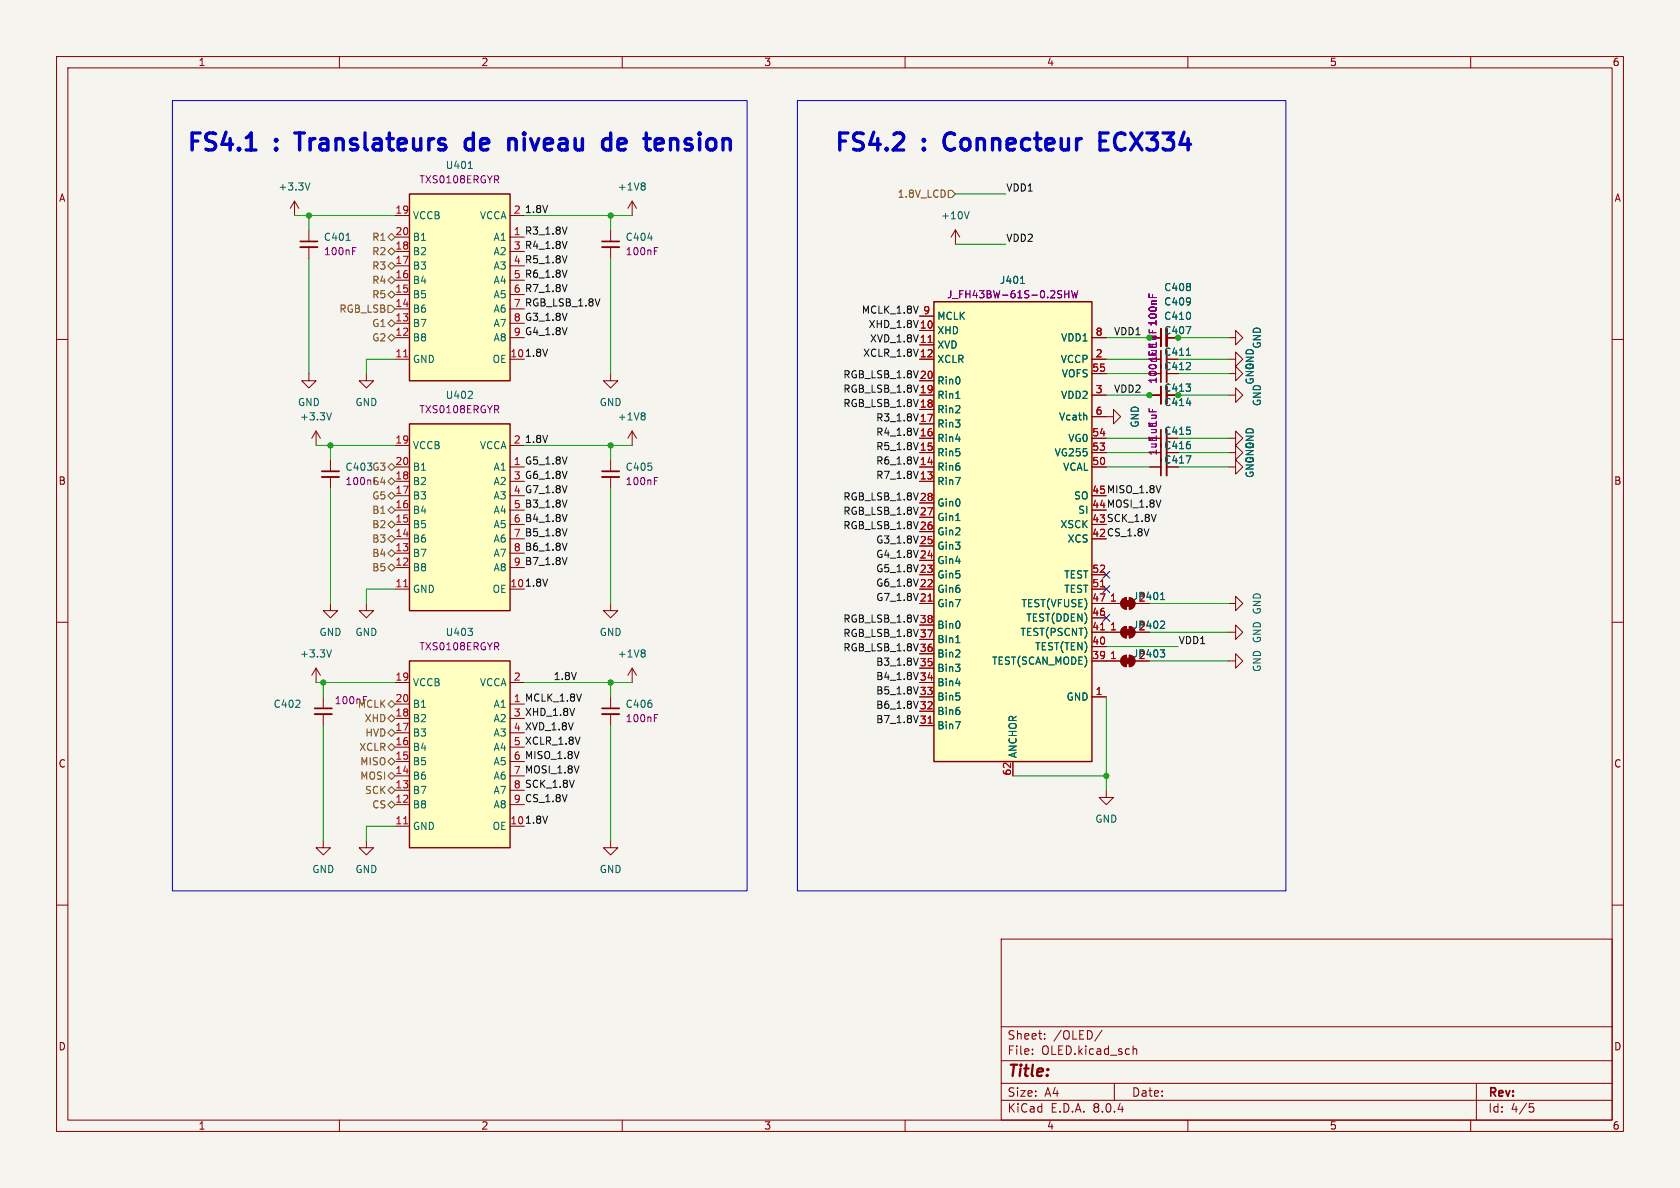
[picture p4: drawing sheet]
<svg xmlns="http://www.w3.org/2000/svg" width="297mm" height="210mm" viewBox="0 0 297 210" stroke-linecap="round" stroke-linejoin="round" font-family="sans-serif">
<path d="M0 0h297v210h-297z" fill="#f5f4ef" stroke="#f5f4ef" stroke-width=".18"/>
<g fill="none" stroke="#840000" stroke-width=".18">
<path d="M10 10h277v190h-277zM12 12h273v186h-273zM60 10v2M110 10v2M160 10v2M210 10v2M260 10v2M10 60h2M217.2 59.7h1.2v-1.3l1.3 1.3-1.3 1.3v-1.3M285 60h2M54.6 66v1.3h1.3l-1.3 1.3-1.3-1.3h1.3M55.9 76.2v2.5"/>
<path d="M55.9 76.2l-.8 1.3M55.9 76.2l.7 1.3M64.8 66v1.3h1.2l-1.2 1.3-1.3-1.3h1.3M195.6 73.7h1.2v-1.3l1.3 1.3-1.3 1.2v-1.2M203.2 69.9h2M217.2 63.5h1.2v-1.3l1.3 1.3-1.3 1.3v-1.3M217.2 69.9h1.2v-1.3l1.3 1.3-1.3 1.2v-1.2M217.2 77.5h1.2v-1.3l1.3 1.3-1.3 1.2v-1.2M58.4 81.3v2M58.4 84.3v2.1M203.2 82.6h2M217.2 80h1.2v-1.3l1.3 1.3-1.3 1.3v-1.3"/>
<path d="M217.2 82.6h1.2v-1.3l1.3 1.3-1.3 1.2v-1.2M10 110h2M55.9 118.1l-.8 1.3M55.9 118.1v2.6M55.9 118.1l.7 1.3M58.4 106.7v1.3h1.3l-1.3 1.2-1.3-1.2h1.3M195.6 106.7h2.5M195.6 116.8h2.5M195.6 111.8h2.5M198.4 106l.7-.3v2a1.02 1.02 0 0 1-.9-.6 1.02 1.02 0 0 1 .2-1.1zM198.4 116.1l.7-.3v2.1a1.02 1.02 0 0 1-.9-.7 1.02 1.02 0 0 1 .2-1.1zM198.4 111l.7-.3v2.1a1.02 1.02 0 0 1-.9-.7 1.02 1.02 0 0 1 .2-1.1z"/>
<path d="M199.6 105.7a1.02 1.02 0 0 1 1.1 1 1.02 1.02 0 0 1-1.1 1zM199.6 115.8a1.02 1.02 0 0 1 1.1 1 1.02 1.02 0 0 1-1.1 1.1zM199.6 110.7a1.02 1.02 0 0 1 1.1 1.1 1.02 1.02 0 0 1-1.1 1zM217.2 106.7h1.2v-1.3l1.3 1.3-1.3 1.3v-1.3M217.2 111.8h1.2v-1.3l1.3 1.3-1.3 1.2v-1.2M285 110h2M57.1 123.2v2M57.1 126.2v2.1M10 160h2M57.1 148.6v1.3h1.3l-1.3 1.2-1.2-1.2h1.2M285 160h2M177 166h108v32h-108z"/>
<path d="M60 198v2M110 198v2M160 198v2M177 194.5h108M177 191.5h108M177 187.5h108M177 181.5h108M182.5 186.3v.1M182.5 185.5v.1M184.7 183.6v.1M184.7 182.8v.1M194.8 182.1l-1.3 2"/>
<path d="M197 191.5v3M200.3 184.9v1.5M200.3 185.5l.2-.1 .4 .1 .1 .9M210 198v2M260 198v2M261 191.5v6.5M270.4 195.1h.7M270.5 195.7h.4l.3 .3-.2 .5-.5 .1"/>
</g>
<path d="M206.2 58.2v3M206.2 62v5.6M206.2 68.3v3.1M206.2 75.9v8.2M56.9 84.3h3M55.6 126.2h3.1" fill="none" stroke="#840000" stroke-width=".33"/>
<path d="M205.2 58.2v3M205.2 62v5.6M205.2 68.3v3.1M205.2 75.9v8.2M56.9 83.3h3M55.6 125.2h3.1" fill="none" stroke="#840000" stroke-width=".3"/>
<path d="M203.1 52v.6M203.7 52.2v.4M64.2 123.1h.7" fill="none" stroke="#840084" stroke-width=".18"/>
<path d="M58.6 73l-.4 1.2M209.7 71.3h.8M209.7 62.8h.8M209.7 80.6h.8l-.5 1.3M58.6 114.9l-.4 1.2M205.1 114.9h.8l-.4 .5M205.2 106h.7M205.4 104.9l.1-.2v1.3M205.6 115.4l.3 .2v.3l-.3 .2M205.6 109.8l.3 .2-.1 .3-.7 .8h.8" fill="none" stroke="#006464" stroke-width=".18"/>
<g fill="#840000" stroke="#840000" stroke-width=".18">
<path d="M198.9 106.2h1v1h-1z"/>
<path d="M198.4 106l.7-.3v2a1.02 1.02 0 0 1-.9-.6 1.02 1.02 0 0 1 .2-1.1z"/>
<path d="M199.6 105.7a1.02 1.02 0 0 1 1.1 1 1.02 1.02 0 0 1-1.1 1z"/>
<path d="M198.9 116.3h1v1h-1z"/>
<path d="M198.4 116.1l.7-.3v2.1a1.02 1.02 0 0 1-.9-.7 1.02 1.02 0 0 1 .2-1.1z"/>
<path d="M199.6 115.8a1.02 1.02 0 0 1 1.1 1 1.02 1.02 0 0 1-1.1 1.1z"/>
<path d="M198.9 111.3h1v1h-1z"/>
<path d="M198.4 111l.7-.3v2.1a1.02 1.02 0 0 1-.9-.7 1.02 1.02 0 0 1 .2-1.1z"/>
<path d="M199.6 110.7a1.02 1.02 0 0 1 1.1 1.1 1.02 1.02 0 0 1-1.1 1z"/>
</g>
<path d="M72.4 74.9h17.8v33.1h-17.8z" fill="#ffffc2"/>
<path d="M72.4 74.9h17.8v33.1h-17.8z" fill="none" stroke="#840000" stroke-width=".25"/>
<g fill="none" stroke="#840000" stroke-width=".18">
<path d="M111.8 35.6v2.5M111.8 35.6l-.8 1.2M111.8 35.6l.7 1.2M107.9 40.6v2.1M107.9 43.7v2M69.8 78.7h2.6M90.2 78.7h2.5M107.9 66v1.3h1.3l-1.3 1.3-1.2-1.3h1.2M111.8 76.2v2.5M111.8 76.2l-.8 1.3M111.8 76.2l.7 1.3M69.8 82.6h2.6"/>
<path d="M69.8 97.8h2.6M69.8 95.3h2.6M69.8 92.7h2.6M69.8 90.2h2.6M69.8 87.6h2.6M69.8 85.1h2.6M90.2 82.6h2.5M90.2 97.8h2.5M90.2 95.3h2.5M90.2 92.7h2.5M90.2 90.2h2.5M90.2 85.1h2.5"/>
<path d="M107.9 81.3v2M107.9 84.3v2.1M69.8 104.1h2.6M69.8 100.3h2.6M90.2 104.1h2.5M90.2 100.3h2.5M111.8 118.1l-.8 1.3M111.8 118.1v2.6M111.8 118.1l.7 1.3M107.9 123.2v2M107.9 126.2v2.1"/>
</g>
<path d="M71.4 103.7h.7" fill="none" stroke="#a90000" stroke-width=".18"/>
<path d="M113.8 32.3l.3 .3-.3 .3 .3 .2v.3l-.3 .2M114.5 42.1h.8M82.7 70.4h.8M83.5 69.3v.4M113.8 73l.3 .2-.3 .3 .3 .3v.2l-.3 .2M113.8 114.9l.3 .2-.3 .3 .3 .3v.2l-.3 .2" fill="none" stroke="#006464" stroke-width=".18"/>
<path d="M106.4 43.7h3.1M106.4 84.3h3.1M106.4 126.2h3.1" fill="none" stroke="#840000" stroke-width=".33"/>
<path d="M106.4 42.7h3.1M106.4 83.3h3.1M106.4 125.2h3.1" fill="none" stroke="#840000" stroke-width=".3"/>
<path d="M115.7 44.4h.4M115.7 43.8h.6M115.7 85h.4M115.7 84.4h.6M115.7 126.9h.4M115.7 126.3h.6" fill="none" stroke="#840084" stroke-width=".18"/>
<path d="M72.4 34.3h17.8v33h-17.8z" fill="#ffffc2"/>
<path d="M72.4 34.3h17.8v33h-17.8z" fill="none" stroke="#840000" stroke-width=".25"/>
<g fill="none" stroke="#840000" stroke-width=".18">
<path d="M52.1 35.6l-.8 1.2M52.1 35.6v2.5M52.1 35.6l.7 1.2M69.8 38.1h2.6M90.2 38.1h2.5M54.6 40.6v2.1M54.6 43.7v2M69.8 41.9h2.6M69.8 59.7h2.6M69.8 57.2h2.6M69.8 54.6h2.6M69.8 52.1h2.6"/>
<path d="M69.8 49.5h2.6M69.8 47h2.6M69.8 44.5h2.6M90.2 41.9h2.5M90.2 59.7h2.5M90.2 57.2h2.5M90.2 54.6h2.5M90.2 52.1h2.5M90.2 49.5h2.5M90.2 44.5h2.5M69.8 63.5h2.6M90.2 63.5h2.5"/>
</g>
<path d="M71.4 63.1h.7" fill="none" stroke="#a90000" stroke-width=".18"/>
<path d="M54.8 32.3l-.4 1.3M82.8 29.8h.7M61.2 42.5h.7" fill="none" stroke="#006464" stroke-width=".18"/>
<path d="M53.1 43.7h3" fill="none" stroke="#840000" stroke-width=".33"/>
<path d="M53.1 42.7h3" fill="none" stroke="#840000" stroke-width=".3"/>
<path d="M62.3 44.4h.5M62.3 43.8h.6" fill="none" stroke="#840084" stroke-width=".18"/>
<path d="M72.4 116.8h17.8v33.1h-17.8z" fill="#ffffc2"/>
<path d="M72.4 116.8h17.8v33.1h-17.8z" fill="none" stroke="#840000" stroke-width=".25"/>
<g fill="none" stroke="#840000" stroke-width=".18">
<path d="M64.8 106.7v1.3h1.2l-1.2 1.2-1.3-1.2h1.3M107.9 106.7v1.3h1.3l-1.3 1.2-1.2-1.2h1.2M217.2 116.8h1.2v-1.2l1.3 1.2-1.3 1.3v-1.3M69.8 124.5h2.6M69.8 139.7h2.6M69.8 137.2h2.6M69.8 134.6h2.6M69.8 132.1h2.6M69.8 129.5h2.6M69.8 127h2.6M69.8 120.7h2.6M90.2 124.5h2.5"/>
<path d="M90.2 139.7h2.5M90.2 137.2h2.5M90.2 134.6h2.5M90.2 132.1h2.5M90.2 127h2.5M90.2 120.7h2.5M195.6 139.7v1.3h1.2l-1.2 1.2-1.3-1.2h1.3M64.8 148.6v1.3h1.2l-1.2 1.2-1.3-1.2h1.3M69.8 146.1h2.6M69.8 142.2h2.6M90.2 146.1h2.5M90.2 142.2h2.5"/>
<path d="M107.9 148.6v1.3h1.3l-1.3 1.2-1.2-1.2h1.2"/>
</g>
<path d="M71.4 145.6h.7" fill="none" stroke="#a90000" stroke-width=".18"/>
<path d="M82.7 111.1h.8l-.4 .5M83.5 111.7v.5" fill="none" stroke="#006464" stroke-width=".18"/>
<path d="M165.1 53.3h27.9v81.3h-27.9z" fill="#ffffc2"/>
<path d="M165.1 53.3h27.9v81.3h-27.9z" fill="none" stroke="#840000" stroke-width=".25"/>
<g fill="none" stroke="#840000" stroke-width=".18">
<path d="M162.6 58.4h2.5M162.6 55.9h2.5M168.9 40.6l-.8 1.3M168.9 40.6v2.6M168.9 40.6l.8 1.3M193 59.7h2.6M162.6 61h2.5M162.6 63.5h2.5M162.6 77.5h2.5M162.6 74.9h2.5M162.6 72.4h2.5M162.6 69.9h2.5"/>
<path d="M162.6 67.3h2.5M193 63.5h2.6M193 77.5h2.6M193 69.9h2.6M193 66h2.6M193 73.7h2.6M203.2 69.9h2M217.2 66h1.2v-1.2l1.3 1.2-1.3 1.3v-1.3M162.6 85.1h2.5M162.6 82.6h2.5M162.6 80h2.5M162.6 99.1h2.5"/>
<path d="M162.6 96.5h2.5M162.6 94h2.5M162.6 91.4h2.5M162.6 88.9h2.5M193 82.6h2.6M193 80h2.6M203.2 82.6h2M162.6 106.7h2.5M162.6 104.1h2.5M162.6 101.6h2.5M162.6 118.1h2.5M162.6 115.6h2.5"/>
<path d="M162.6 113h2.5M162.6 110.5h2.5M193 106.7h5.1M193 104.1h2.6M193 101.6h2.6M193 116.8h5.1M193 114.3h2.6M193 111.8h5.1M193 109.2h2.6M162.6 123.2h2.5M162.6 128.3h2.5M162.6 125.7h2.5"/>
<path d="M162.6 120.7h2.5M179.1 134.6v2.6M193 123.2h2.6"/>
</g>
<path d="M164.1 60.5h.7M164.1 106.3h.7M194.6 111.3h.7M194.6 103.7h.7M164.1 127.9h.7" fill="none" stroke="#a90000" stroke-width=".18"/>
<g fill="none" stroke="#006464" stroke-width=".18">
<path d="M171.3 37.4l-.4 1.3M180.4 50.1h.7M209.7 57.7h.8l-.5 1.3M169 70.4h.7M209.7 62.8h.8M209.7 71.3h.8M169 92h.7M209.7 80.6h.8l-.5 1.3M168.9 116.1h.8M169 113.6h.7M169.6 110v.8M169.6 115v.4"/>
<path d="M205.1 114.9h.8l-.4 .5M205.2 106h.7M205.4 104.9l.1-.2v1.3M205.6 109.8l.3 .2-.1 .3-.7 .8h.8M205.6 115.4l.3 .2v.3l-.3 .2M168.9 127.6h.9l-.6 1.2M169 120.8h.8M169.6 125.6v.6M169.6 123.1v.5"/>
</g>
<path d="M188.2 51.4v1.2M188.2 52h.8M189 51.4v1.2M189.4 51.4l.3 1.2 .3-.9 .2 .9 .3-1.2M203.1 52v.6M203.7 52.2v.4" fill="none" stroke="#840084" stroke-width=".18"/>
<path d="M206.2 58.2v3" fill="none" stroke="#840000" stroke-width=".33"/>
<path d="M205.2 58.2v3" fill="none" stroke="#840000" stroke-width=".3"/>
<g fill="none" stroke="#725600" stroke-width=".18">
<path d="M167.6 33.7h.7l.6 .6-.6 .6h-.7zM68.6 59.7l.6-.6 .6 .6-.6 .6zM68.6 47l.6-.6 .6 .6-.6 .6zM68.6 49.5l.6-.6 .6 .6-.6 .7zM68.6 44.5l.6-.7 .6 .7-.6 .6zM68.6 57.2l.6-.7 .6 .7-.6 .6zM68.6 54h.6l.6 .6-.6 .6h-.6zM68.6 41.9l.6-.6 .6 .6-.6 .6zM69.2 51.4l.6 .7-.6 .6-.6-.6zM68.6 97.8l.6-.6 .6 .6-.6 .6zM68.6 85.1l.6-.6 .6 .6-.6 .6zM68.6 87.6l.6-.6 .6 .6-.6 .7z"/>
<path d="M68.6 82.6l.6-.7 .6 .7-.6 .6zM68.6 90.2l.6-.7 .6 .7-.6 .6zM68.6 92.7l.6-.6 .6 .6-.6 .6zM68.6 95.3l.6-.7 .6 .7-.6 .6zM68.6 100.3l.6-.6 .6 .6-.6 .7zM68.6 124.5l.6-.7 .6 .7-.6 .6zM68.6 129.5l.6-.6 .6 .6-.6 .7zM68.6 134.6l.6-.6 .6 .6-.6 .7zM68.6 127l.6-.6 .6 .6-.6 .6zM68.6 137.2l.6-.7 .6 .7-.6 .6zM68.6 139.7l.6-.6 .6 .6-.6 .6zM69.2 131.4l.6 .7-.6 .6-.6-.6z"/>
<path d="M68.6 142.2l.6-.6 .6 .6-.6 .7z"/>
</g>
<path d="M100.2 40.1l-.4 1.3M100.2 50.3l-.4 1.3M100.2 45.2l-.4 1.3M100.2 42.7l-.4 1.2M100.2 47.7l-.4 1.3M100.2 88.4l-.4 1.3M100.2 90.9l-.4 1.3M100.2 96l-.4 1.3M100.2 98.5l-.4 1.3M100.2 93.5l-.4 1.2" fill="none" stroke="#0f0f0f" stroke-width=".18"/>
<g fill="none" stroke="#0000c2" stroke-width=".6">
<path d="M43.5 26.5h1.7M52.1 23.5h1.7M83.4 24.5h-.6l-.4 .3-.2 .3v.8l.2 .3 .4 .3h.6M90.8 24.5l.3 .1 .1 .3v1.6M107.7 24.5l.3 .1M108 23.5v3M108 26.4l-.3 .1M110.2 24.5h-.5l-.3 .1-.2 .3v1.2l.2 .3 .3 .1h.5M110.7 25.2l-1.5 .3M118.5 24.5v2M119 24.5l-.5 .3M159.5 23.6a.81 .81 0 0 1 .1 1.2l-1.7 1.7h1.9"/>
<path d="M194.5 24.9h1M195.9 23.5h-1.4v3h1.4"/>
</g>
<path d="M30.5 17.8h101.6v139.7h-101.6zM141 17.8h86.3v139.7h-86.3z" fill="none" stroke="#0000c2" stroke-width=".18"/>
<g fill="none" stroke="#009600" stroke-width=".18">
<path d="M52.1 38.1h17.7M54.6 38.1v2.5M92.7 38.1h19.1M107.9 38.1v2.5M168.9 34.3h8.9M54.6 45.7v20.3M107.9 45.7v20.3M168.9 43.2h8.9M195.6 59.7h7.6M208.3 59.7h8.9M55.9 78.7h13.9M58.4 78.7v2.6"/>
<path d="M69.8 63.5h-5v2.5M92.7 78.7h19.1M107.9 78.7v2.6M195.6 63.5h7.6M195.6 66h7.6M195.6 69.9h7.6M195.6 77.5h7.6M208.3 63.5h8.9M208.3 66h8.9M208.3 69.9h8.9M208.3 77.5h8.9M58.4 86.4v20.3"/>
<path d="M107.9 86.4v20.3M195.6 82.6h7.6M195.6 80h7.6M208.3 82.6h8.9M208.3 80h8.9M69.8 104.1h-5v2.6M195.6 114.3h12.7M203.2 111.8h14M203.2 116.8h14M203.2 106.7h14M55.9 120.7h13.9M57.1 120.7v2.5"/>
<path d="M57.1 128.3v20.3M92.7 120.7h19.1M107.9 120.7v2.5M107.9 128.3v20.3M179.1 137.2h16.5M195.6 123.2v16.5M69.8 146.1h-5v2.5"/>
</g>
<path d="M195 103.5l1.2 1.2M195 108.6l1.2 1.2M195 101l1.2 1.2M196.2 103.5l-1.2 1.2M196.2 108.6l-1.2 1.2M196.2 101l-1.2 1.2" fill="none" stroke="#000084" stroke-width=".18"/>
<g fill="#009600" stroke="#009600" stroke-width=".18">
<circle cx="107.9" cy="120.7" r=".46"/>
<circle cx="57.1" cy="120.7" r=".46"/>
<circle cx="203.2" cy="69.9" r=".46"/>
<circle cx="195.6" cy="137.2" r=".46"/>
<circle cx="208.3" cy="69.9" r=".46"/>
<circle cx="107.9" cy="38.1" r=".46"/>
<circle cx="54.6" cy="38.1" r=".46"/>
<circle cx="58.4" cy="78.7" r=".46"/>
<circle cx="107.9" cy="78.7" r=".46"/>
<circle cx="208.3" cy="59.7" r=".46"/>
<circle cx="203.2" cy="59.7" r=".46"/>
</g>
<g font-size="4.2" fill="#0000c2">
<text x="32.6" y="27.6">FS4.1</text>
<text x="48.7" y="27.6">:</text>
<text x="53.6" y="27.6">Translateurs</text>
<text x="84.7" y="27.6">de</text>
<text x="93.4" y="27.6">niveau</text>
<text x="111.4" y="27.6">de</text>
<text x="120.1" y="27.6">tension</text>
<text x="147.2" y="27.6">FS4.2</text>
<text x="163.2" y="27.6">:</text>
<text x="168.1" y="27.6">Connecteur</text>
<text x="196.8" y="27.6">ECX334</text>
</g>
<text font-size="2.8" fill="#840000" x="178" y="190.9">Title:</text>
<g font-size="2.1" fill="#840000">
<text x="178" y="184">Sheet:</text>
<text x="186.2" y="184">/OLED/</text>
<text x="178" y="186.7">File:</text>
<text x="184.1" y="186.7">OLED.kicad_sch</text>
<text x="178" y="196.9">KiCad</text>
<text x="178" y="194.1">Size:</text>
<text x="184.7" y="194.1">A4</text>
<text x="185.7" y="196.9">E.D.A.</text>
<text x="193.3" y="196.9">8.0.4</text>
<text x="200" y="194.1">Date:</text>
<text x="263" y="194.3">Rev:</text>
<text x="263" y="196.9">Id:</text>
<text x="267.1" y="196.9">4/5</text>
</g>
<g font-size="1.8" fill="#840000">
<text x="35" y="11.9">1</text>
<text x="85" y="11.9">2</text>
<text x="135" y="11.9">3</text>
<text x="185" y="11.9">4</text>
<text x="235" y="11.9">5</text>
<text x="285" y="11.9">6</text>
<text x="10.3" y="35.9">A</text>
<text x="285.3" y="35.9">A</text>
<text x="205.7" y="59.3">C407</text>
<text x="205.7" y="65.6">C412</text>
<text x="205.7" y="63.1">C411</text>
<text x="205.7" y="69.4">C413</text>
<text x="205.7" y="77.1">C415</text>
<text x="204.7" y="80.6" transform="rotate(-90 204.7 80.6)">1uF1uF1uF</text>
<text x="205.7" y="79.6">C416</text>
<text x="205.7" y="82.1">C417</text>
<text x="10.3" y="85.9">B</text>
<text x="193" y="89.9">44 MOSI_1.8V</text>
<text x="193" y="87.4">45 MISO_1.8V</text>
<text x="285.3" y="85.9">B</text>
<text x="193" y="95">42 CS_1.8V</text>
<text x="193" y="92.5">43 SCK_1.8V</text>
<text x="200.2" y="106.3">JP401</text>
<text x="200.2" y="111.4">JP402</text>
<text x="200.2" y="116.4">JP403</text>
<text x="10.3" y="135.9">C</text>
<text x="285.3" y="135.9">C</text>
<text x="10.3" y="185.9">D</text>
<text x="285.3" y="185.9">D</text>
<text x="35" y="199.9">1</text>
<text x="85" y="199.9">2</text>
<text x="135" y="199.9">3</text>
<text x="185" y="199.9">4</text>
<text x="235" y="199.9">5</text>
<text x="285" y="199.9">6</text>
</g>
<g font-size="1.8" fill="#006464">
<text x="49.1" y="33.9">+3.3V</text>
<text x="78.7" y="30.1">U401</text>
<text x="109.1" y="33.9">+1V8</text>
<text x="72.9" y="39">VCCB</text>
<text x="84.7" y="39">VCCA</text>
<text x="166.3" y="39">+10V</text>
<text x="57.2" y="42.8">C401</text>
<text x="72.9" y="47.9">B3</text>
<text x="72.9" y="45.3">B2</text>
<text x="72.9" y="42.8">B1</text>
<text x="87.2" y="42.8">A1</text>
<text x="87.2" y="45.3">A2</text>
<text x="87.2" y="47.9">A3</text>
<text x="110.5" y="42.8">C404</text>
<text x="72.9" y="52.9">B5</text>
<text x="72.9" y="50.4">B4</text>
<text x="87.2" y="50.4">A4</text>
<text x="87.2" y="52.9">A5</text>
<text x="176.7" y="50.4">J401</text>
<text x="205.7" y="51.7">C408</text>
<text x="72.9" y="58">B7</text>
<text x="72.9" y="55.5">B6</text>
<text x="87.2" y="55.5">A6</text>
<text x="87.2" y="58">A7</text>
<text x="165.6" y="59.3">XHD</text>
<text x="165.6" y="56.7">MCLK</text>
<text x="205.7" y="54.2">C409</text>
<text x="205.7" y="56.7">C410</text>
<text x="72.9" y="64.4">GND</text>
<text x="72.9" y="60.6">B8</text>
<text x="87" y="64.4">OE</text>
<text x="87.2" y="60.6">A8</text>
<text x="165.6" y="61.8">XVD</text>
<text x="165.6" y="64.4">XCLR</text>
<text x="187.4" y="64.4">VCCP</text>
<text x="187.5" y="60.6">VDD1</text>
<text x="221.8" y="65.5" transform="rotate(-90 221.8 65.5)">GND</text>
<text x="223.1" y="61.7" transform="rotate(-90 223.1 61.7)">GND</text>
<text x="52.6" y="72">GND</text>
<text x="62.7" y="72">GND</text>
<text x="78.7" y="70.7">U402</text>
<text x="105.9" y="72">GND</text>
<text x="165.6" y="70.7">Rin1</text>
<text x="165.6" y="68.2">Rin0</text>
<text x="187.5" y="70.7">VDD2</text>
<text x="187.6" y="66.9">VOFS</text>
<text x="205.7" y="72">C414</text>
<text x="221.8" y="68.1" transform="rotate(-90 221.8 68.1)">GND</text>
<text x="223.1" y="71.9" transform="rotate(-90 223.1 71.9)">GND</text>
<text x="52.9" y="74.5">+3.3V</text>
<text x="109.1" y="74.5">+1V8</text>
<text x="165.6" y="75.8">Rin3</text>
<text x="165.6" y="73.3">Rin2</text>
<text x="187.1" y="74.5">Vcath</text>
<text x="201.5" y="75.7" transform="rotate(-90 201.5 75.7)">GND</text>
<text x="72.9" y="79.6">VCCB</text>
<text x="72.9" y="83.4">B1</text>
<text x="84.7" y="79.6">VCCA</text>
<text x="87.2" y="83.4">A1</text>
<text x="110.5" y="83.4">C405</text>
<text x="165.6" y="83.4">Rin6</text>
<text x="165.6" y="80.9">Rin5</text>
<text x="165.6" y="78.3">Rin4</text>
<text x="186.3" y="80.9">VG255</text>
<text x="187.9" y="83.4">VCAL</text>
<text x="188.8" y="78.3">VG0</text>
<text x="72.9" y="88.5">B3</text>
<text x="72.9" y="86">B2</text>
<text x="87.2" y="86">A2</text>
<text x="87.2" y="88.5">A3</text>
<text x="165.6" y="86">Rin7</text>
<text x="165.6" y="89.8">Gin0</text>
<text x="189.8" y="88.5">SO</text>
<text x="221.8" y="84.6" transform="rotate(-90 221.8 84.6)">GND GND</text>
<text x="72.9" y="93.6">B5</text>
<text x="72.9" y="91">B4</text>
<text x="87.2" y="91">A4</text>
<text x="87.2" y="93.6">A5</text>
<text x="165.6" y="94.8">Gin2</text>
<text x="165.6" y="92.3">Gin1</text>
<text x="187.4" y="93.6">XSCK</text>
<text x="190.5" y="91">SI</text>
<text x="72.9" y="101.2">B8</text>
<text x="72.9" y="98.7">B7</text>
<text x="72.9" y="96.1">B6</text>
<text x="87.2" y="96.1">A6</text>
<text x="87.2" y="98.7">A7</text>
<text x="87.2" y="101.2">A8</text>
<text x="165.6" y="99.9">Gin4</text>
<text x="165.6" y="97.4">Gin3</text>
<text x="188.6" y="96.1">XCS</text>
<text x="72.9" y="105">GND</text>
<text x="87" y="105">OE</text>
<text x="165.6" y="107.5">Gin7</text>
<text x="165.6" y="105">Gin6</text>
<text x="165.6" y="102.5">Gin5</text>
<text x="180.5" y="107.5">TEST(VFUSE)</text>
<text x="188" y="105">TEST</text>
<text x="188" y="102.5">TEST</text>
<text x="56.4" y="112.6">GND</text>
<text x="62.7" y="112.6">GND</text>
<text x="78.7" y="112.6">U403</text>
<text x="105.9" y="112.6">GND</text>
<text x="165.6" y="113.9">BIn1</text>
<text x="165.6" y="111.4">Bin0</text>
<text x="180.3" y="112.6">TEST(PSCNT)</text>
<text x="181.3" y="110.1">TEST(DDEN)</text>
<text x="52.9" y="116.4">+3.3V</text>
<text x="109.1" y="116.4">+1V8</text>
<text x="165.6" y="119">Bin3</text>
<text x="165.6" y="116.4">Bin2</text>
<text x="175.3" y="117.7">TEST(SCAN_MODE)</text>
<text x="182.9" y="115.2">TEST(TEN)</text>
<text x="223.1" y="118.9" transform="rotate(-90 223.1 118.9)">GND GND GND</text>
<text x="48.3" y="125.3">C402</text>
<text x="72.9" y="121.5">VCCB</text>
<text x="72.9" y="125.3">B1</text>
<text x="84.7" y="121.5">VCCA</text>
<text x="87.2" y="125.3">A1</text>
<text x="110.5" y="125.3">C406</text>
<text x="165.6" y="124.1">Bin5</text>
<text x="165.6" y="121.5">Bin4</text>
<text x="188.5" y="124.1">GND</text>
<text x="72.9" y="130.4">B3</text>
<text x="72.9" y="127.9">B2</text>
<text x="87.2" y="127.9">A2</text>
<text x="87.2" y="130.4">A3</text>
<text x="165.6" y="129.1">Bin7</text>
<text x="165.6" y="126.6">Bin6</text>
<text x="72.9" y="135.5">B5</text>
<text x="72.9" y="132.9">B4</text>
<text x="87.2" y="132.9">A4</text>
<text x="87.2" y="135.5">A5</text>
<text x="179.9" y="134.1" transform="rotate(-90 179.9 134.1)">ANCHOR</text>
<text x="72.9" y="143.1">B8</text>
<text x="72.9" y="140.6">B7</text>
<text x="72.9" y="138">B6</text>
<text x="87.2" y="138">A6</text>
<text x="87.2" y="140.6">A7</text>
<text x="87.2" y="143.1">A8</text>
<text x="72.9" y="146.9">GND</text>
<text x="87" y="146.9">OE</text>
<text x="193.5" y="145.6">GND</text>
<text x="55.1" y="154.5">GND</text>
<text x="62.7" y="154.5">GND</text>
<text x="105.9" y="154.5">GND</text>
</g>
<g font-size="1.8" fill="#840084">
<text x="74" y="32.6">TXS0108ERGYR</text>
<text x="57.2" y="45.3">100nF</text>
<text x="110.5" y="45.3">100nF</text>
<text x="167.3" y="52.9">J_FH43BW-61S-0.2SHW</text>
<text x="204.7" y="57.8" transform="rotate(-90 204.7 57.8)">100nF</text>
<text x="204.7" y="64.1" transform="rotate(-90 204.7 64.1)">1uF1uF 100nF</text>
<text x="204.7" y="67.9" transform="rotate(-90 204.7 67.9)">100nF</text>
<text x="74" y="73.3">TXS0108ERGYR</text>
<text x="204.7" y="75.6" transform="rotate(-90 204.7 75.6)">1uF</text>
<text x="110.5" y="86">100nF</text>
<text x="74" y="115.2">TXS0108ERGYR</text>
<text x="110.5" y="127.9">100nF</text>
</g>
<g font-size="1.8" fill="#725600">
<text x="158.6" y="35.2">1.8V_LCD</text>
<text x="65.7" y="47.9">R3</text>
<text x="65.7" y="45.3">R2</text>
<text x="65.7" y="42.8">R1</text>
<text x="65.7" y="52.9">R5</text>
<text x="65.7" y="50.4">R4</text>
<text x="59.9" y="55.5">RGB_LSB</text>
<text x="65.7" y="58">G1</text>
<text x="65.7" y="60.6">G2</text>
<text x="61" y="83.4">C403 G3</text>
<text x="61" y="86">100nFG4</text>
<text x="65.7" y="88.5">G5</text>
<text x="65.7" y="91">B1</text>
<text x="65.7" y="93.6">B2</text>
<text x="65.7" y="98.7">B4</text>
<text x="65.7" y="96.1">B3</text>
<text x="65.7" y="101.2">B5</text>
<text x="59.1" y="124.7">100nF</text>
<text x="63.2" y="125.3">MCLK</text>
<text x="64.4" y="127.9">XHD</text>
<text x="64.5" y="130.4">HVD</text>
<text x="63.4" y="132.9">XCLR</text>
<text x="63.6" y="135.5">MISO</text>
<text x="63.6" y="138">MOSI</text>
<text x="64.4" y="140.6">SCK</text>
<text x="65.7" y="143.1">CS</text>
</g>
<g font-size="1.8" fill="#0f0f0f">
<text x="177.8" y="33.9">VDD1</text>
<text x="90.7" y="41.7">1 R3_1.8V</text>
<text x="92.7" y="37.8">1.8V</text>
<text x="90.7" y="44.2">3 R4_1.8V</text>
<text x="90.7" y="46.7">4 R5_1.8V</text>
<text x="177.8" y="42.8">VDD2</text>
<text x="90.7" y="49.3">5 R6_1.8V</text>
<text x="90.7" y="51.8">6 R7_1.8V</text>
<text x="90.7" y="54.4">7 RGB_LSB_1.8V</text>
<text x="90.7" y="56.9">8 G3_1.8V</text>
<text x="90.7" y="59.4">9 G4_1.8V</text>
<text x="152.3" y="55.5">MCLK_1.8V</text>
<text x="153.5" y="58.1">XHD_1.8V 10</text>
<text x="196.8" y="59.3">VDD1</text>
<text x="92.7" y="63.2">1.8V</text>
<text x="152.5" y="63.2">XCLR_1.8V 12</text>
<text x="153.7" y="60.6">XVD_1.8V 11</text>
<text x="149" y="67">RGB_LSB_1.8V 20</text>
<text x="149" y="69.5">RGB_LSB_1.8V 19</text>
<text x="196.8" y="69.5">VDD2</text>
<text x="149" y="72">RGB_LSB_1.8V 18</text>
<text x="154.8" y="74.6">R3_1.8V 17</text>
<text x="154.8" y="77.1">R4_1.8V 16</text>
<text x="90.7" y="82.3">1 G5_1.8V</text>
<text x="92.7" y="78.4">1.8V</text>
<text x="154.8" y="79.7">R5_1.8V 15</text>
<text x="154.8" y="82.2">R6_1.8V 14</text>
<text x="90.7" y="84.8">3 G6_1.8V</text>
<text x="90.7" y="87.4">4 G7_1.8V</text>
<text x="90.7" y="89.9">5 B3_1.8V</text>
<text x="149" y="88.6">RGB_LSB_1.8V 28</text>
<text x="154.8" y="84.7">R7_1.8V 13</text>
<text x="90.7" y="92.5">6 B4_1.8V</text>
<text x="90.7" y="95">7 B5_1.8V</text>
<text x="149" y="91.1">RGB_LSB_1.8V 27</text>
<text x="149" y="93.6">RGB_LSB_1.8V 26</text>
<text x="90.7" y="97.5">8 B6_1.8V</text>
<text x="90.7" y="100.1">9 B7_1.8V</text>
<text x="154.8" y="98.7">G4_1.8V 24</text>
<text x="154.8" y="96.2">G3_1.8V 25</text>
<text x="154.8" y="101.3">G5_1.8V 23</text>
<text x="92.7" y="103.8">1.8V</text>
<text x="154.8" y="103.8">G6_1.8V 22</text>
<text x="154.8" y="106.3">G7_1.8V 21</text>
<text x="149" y="110.1">RGB_LSB_1.8V 38</text>
<text x="149" y="112.7">RGB_LSB_1.8V 37</text>
<text x="208.3" y="114">VDD1</text>
<text x="149" y="115.2">RGB_LSB_1.8V 36</text>
<text x="154.8" y="117.8">B3_1.8V 35</text>
<text x="90.7" y="124.2">1 MCLK_1.8V</text>
<text x="97.8" y="120.3">1.8V</text>
<text x="154.8" y="122.8">B5_1.8V 33</text>
<text x="154.8" y="125.4">B6_1.8V 32</text>
<text x="154.8" y="120.3">B4_1.8V 34</text>
<text x="90.7" y="126.7">3 XHD_1.8V</text>
<text x="90.7" y="129.3">4 XVD_1.8V</text>
<text x="90.7" y="131.8">5 XCLR_1.8V</text>
<text x="154.8" y="127.9">B7_1.8V 31</text>
<text x="90.7" y="134.4">6 MISO_1.8V</text>
<text x="90.7" y="136.9">7 MOSI_1.8V</text>
<text x="90.7" y="139.4">8 SCK_1.8V</text>
<text x="90.7" y="142">9 CS_1.8V</text>
<text x="92.7" y="145.7">1.8V</text>
</g>
<g font-size="1.8" fill="#a90000">
<text x="69.8" y="37.8">19</text>
<text x="69.8" y="41.7">20</text>
<text x="90.7" y="37.8">2</text>
<text x="69.8" y="46.7">17</text>
<text x="69.8" y="44.2">18</text>
<text x="69.8" y="51.8">15</text>
<text x="69.8" y="49.3">16</text>
<text x="69.8" y="59.4">12</text>
<text x="69.8" y="56.9">13</text>
<text x="69.8" y="54.4">14</text>
<text x="162.5" y="58.2">10</text>
<text x="163.1" y="55.6">9</text>
<text x="193.6" y="59.4">8</text>
<text x="69.8" y="63.2">11</text>
<text x="90.1" y="63.2">10</text>
<text x="162.5" y="60.7">11</text>
<text x="162.5" y="63.2">12</text>
<text x="193" y="65.8">55</text>
<text x="193.6" y="63.2">2</text>
<text x="162.5" y="69.6">19</text>
<text x="162.5" y="67.1">20</text>
<text x="193.6" y="69.6">3</text>
<text x="162.5" y="77.2">16</text>
<text x="162.5" y="74.7">17</text>
<text x="162.5" y="72.1">18</text>
<text x="193" y="77.2">54</text>
<text x="193.6" y="73.4">6</text>
<text x="69.8" y="78.5">19</text>
<text x="69.8" y="82.3">20</text>
<text x="90.7" y="78.5">2</text>
<text x="162.5" y="82.3">14</text>
<text x="162.5" y="79.8">15</text>
<text x="193" y="82.3">50</text>
<text x="193" y="79.8">53</text>
<text x="69.8" y="89.9">16</text>
<text x="69.8" y="87.4">17</text>
<text x="69.8" y="84.8">18</text>
<text x="162.5" y="84.8">13</text>
<text x="162.5" y="88.6">28</text>
<text x="193" y="89.9">44</text>
<text x="193" y="87.4">45</text>
<text x="69.8" y="95">14</text>
<text x="69.8" y="92.5">15</text>
<text x="162.5" y="93.7">26</text>
<text x="162.5" y="91.2">27</text>
<text x="193" y="95">42</text>
<text x="193" y="92.5">43</text>
<text x="69.8" y="100.1">12</text>
<text x="69.8" y="97.5">13</text>
<text x="162.5" y="101.3">23</text>
<text x="162.5" y="98.8">24</text>
<text x="162.5" y="96.3">25</text>
<text x="193" y="101.3">52</text>
<text x="69.8" y="103.9">11</text>
<text x="90.1" y="103.9">10</text>
<text x="162.5" y="106.4">21</text>
<text x="162.5" y="103.9">22</text>
<text x="193" y="106.4">47</text>
<text x="193" y="103.9">51</text>
<text x="196.1" y="106.4">1</text>
<text x="201.2" y="106.4">2</text>
<text x="162.5" y="112.8">37</text>
<text x="162.5" y="110.2">38</text>
<text x="193" y="111.5">41</text>
<text x="193" y="109">46</text>
<text x="196.1" y="111.5">1</text>
<text x="201.2" y="111.5">2</text>
<text x="162.5" y="117.9">35</text>
<text x="162.5" y="115.3">36</text>
<text x="193" y="116.6">39</text>
<text x="193" y="114">40</text>
<text x="196.1" y="116.6">1</text>
<text x="201.2" y="116.6">2</text>
<text x="69.8" y="120.4">19</text>
<text x="69.8" y="124.2">20</text>
<text x="90.7" y="120.4">2</text>
<text x="162.5" y="125.5">32</text>
<text x="162.5" y="122.9">33</text>
<text x="162.5" y="120.4">34</text>
<text x="193.6" y="122.9">1</text>
<text x="69.8" y="131.8">16</text>
<text x="69.8" y="129.3">17</text>
<text x="69.8" y="126.7">18</text>
<text x="162.5" y="128">31</text>
<text x="69.8" y="136.9">14</text>
<text x="69.8" y="134.4">15</text>
<text x="178.8" y="137.2" transform="rotate(-90 178.8 137.2)">62</text>
<text x="69.8" y="142">12</text>
<text x="69.8" y="139.4">13</text>
<text x="69.8" y="145.8">11</text>
<text x="90.1" y="145.8">10</text>
</g>
</svg>
